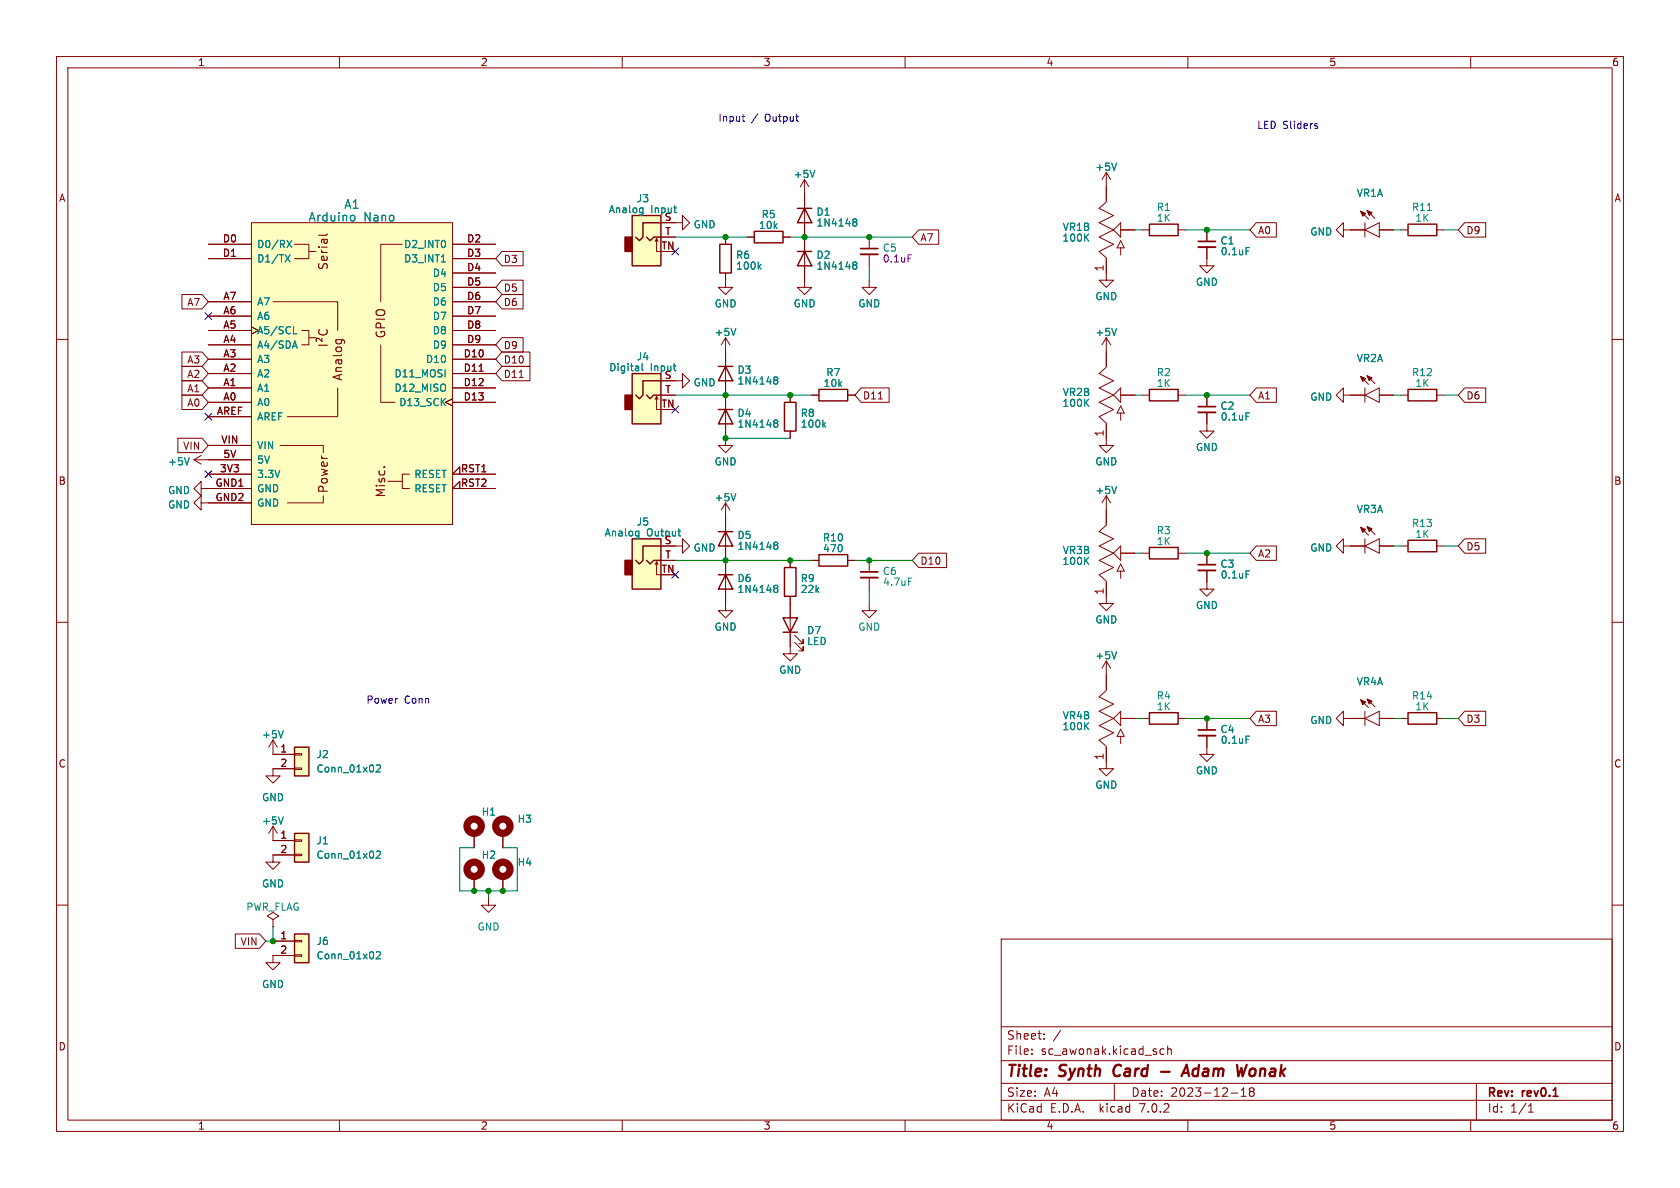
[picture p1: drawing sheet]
<svg xmlns="http://www.w3.org/2000/svg" width="297mm" height="210mm" viewBox="0 0 297 210" stroke-linecap="round" stroke-linejoin="round" font-family="sans-serif">
<g fill="none" stroke="#840000" stroke-width=".18">
<path d="M10 10h277v190h-277zM12 12h273v186h-273zM60 10v2M110 10v2M160 10v2M210 10v2M260 10v2M44.4 39.4h35.6v53.3h-35.6zM116.8 39.4h3.8v-1.3l1.3 1.3-1.3 1.2v-1.2M142.2 31.8v19h1.3l-1.3 1.3-1.2-1.3h1.2M142.2 31.8l-.7 1.2M142.2 31.8l.8 1.2"/>
<path d="M195.6 30.5v5.1M195.6 35.7l-1.3 1.1 2.5 1.3-2.5 1.3 2.5 1.2M195.6 30.5l-.8 1.3M195.6 30.5l.7 1.3M198.1 39.4v2.5l-1.3-1.3zM222.1 39.4h3.5v2.5h-3.5l-1.1-1.3zM240.5 37.3l1.4 1.4M241.3 39.4v2.5M241.7 37.2l1.4 1.4M258.9 39.4h3.8v2.5h-3.8l-1.1-1.3zM10 60h2M32.2 52.1h3.5l1.1 1.2-1.1 1.3h-3.5z"/>
<path d="M36.8 58.4h7.6M36.8 55.9h7.6M36.8 53.3h7.6M36.8 43.2h7.6M36.8 45.7h7.6M44.4 57.8l1.3 .6-1.3 .7M48.3 53.3h11.4v5.1M52.1 43.2h2.5v2.5h-2.5M53.3 58.4h1.3v2.6h-1.3M54.6 59.7h1.3M54.6 44.5h1.3M71.1 43.2h-3.8v10.1"/>
<path d="M80 58.4h7.6M80 55.9h7.6M80 53.3h7.6M80 43.2h7.6M80 45.7h7.6M80 48.3h7.6M80 50.8h7.6M88.7 59.7h3.8v2.5h-3.8l-1.1-1.2zM88.7 52.1h3.8v2.5h-3.8l-1.1-1.3zM88.7 44.4h3.8v2.6h-3.8l-1.1-1.3zM88.7 49.5h3.8v2.6h-3.8l-1.1-1.3zM115.8 42.7l.3-.5v2.3h.7"/>
<path d="M116.1 42.2l.2 .5M116.8 41.9h2.6M128.3 48.3v2.5h1.2l-1.2 1.3-1.3-1.3h1.3M128.3 59.7v19h1.2l-1.2 1.3-1.3-1.3h1.3M128.3 41.9v1.3M128.3 59.7l-.8 1.3M128.3 59.7l.7 1.3M132.1 41.9h1.2M138.4 41.9h1.3M153.7 49.5v1.3h1.2l-1.2 1.3-1.3-1.3h1.3M153.7 41.9v2M153.7 45v2"/>
<path d="M162.4 40.6h3.6v2.6h-3.6l-1.1-1.3zM195.6 45.7v3.8h1.2l-1.2 1.3-1.3-1.3h1.3M195.6 59.7v5.1M195.6 59.7l-.8 1.3M195.6 59.7l.7 1.3M196.8 40.6l-2.5 1.3 2.5 1.3-2.5 1.3 1.3 1.1M198.1 43.8v1.3M198.1 42.5l.7 1.3h-1.3zM198.1 40.6h2.6M201.9 40.6h1.3M208.3 40.6h1.2M213.4 43.7v3.3h1.2l-1.2 1.3-1.3-1.3h1.3"/>
<path d="M213.4 40.6v2.1M237.5 40.6v-1.2l-1.3 1.2 1.3 1.3v-1.3h3.8M241.3 40.6l2.5-1.2v2.5zM243.8 40.6h2.6M247.6 40.6h1.3M254 40.6h1.3M285 60h2M31.4 77.5h4.3l1.1 1.2-1.1 1.3h-4.3zM32.2 67.3h3.5l1.1 1.3-1.1 1.3h-3.5zM32.2 62.2h3.5l1.1 1.3-1.1 1.3h-3.5zM32.2 64.8h3.5l1.1 1.2-1.1 1.3h-3.5zM32.2 69.8h3.5l1.1 1.3-1.1 1.3h-3.5z"/>
<path d="M36.8 71.1h7.6M36.8 68.6h7.6M36.8 66h7.6M36.8 63.5h7.6M36.8 61h7.6M36.8 73.7h7.6M36.8 78.7h7.6M49.5 78.7h7.6v1.3M59.7 68.6v5.1h-8.9M67.3 61v10.1h2.5M80 70.5l-1.3 .6 1.3 .7M80 71.1h7.6"/>
<path d="M80 68.6h7.6M80 66h7.6M80 63.5h7.6M80 61h7.6M88.7 62.2h5v2.6h-5l-1.1-1.3zM88.7 64.8h5v2.5h-5l-1.1-1.3zM115.8 70.6l.3-.5v2.3h.7M116.1 70.1l.2 .5M116.8 67.3h3.8v-1.3l1.3 1.3-1.3 1.3v-1.3M116.8 69.9h2.6M139.7 69.9v1.2M139.7 76.2v1.3"/>
<path d="M143.5 69.9h1.3M149.9 69.9h1.2M152.2 68.6h5v2.5h-5l-1.1-1.2zM195.6 74.9v3.8h1.2l-1.2 1.3-1.3-1.3h1.3M195.6 64.9l-1.3 1.1 2.5 1.3-2.5 1.3 2.5 1.3M196.8 69.9l-2.5 1.2 2.5 1.3-2.5 1.3 1.3 1.1M198.1 69.9h2.6M198.1 68.6v2.5l-1.3-1.2zM198.1 73v1.3M198.1 71.8l.7 1.2h-1.3zM201.9 69.9h1.3M208.3 69.9h1.2"/>
<path d="M213.4 72.9v3.3h1.2l-1.2 1.3-1.3-1.3h1.3M213.4 69.9v2M222.1 68.6h3.5v2.5h-3.5l-1.1-1.2zM237.5 69.9v-1.3l-1.3 1.3 1.3 1.2v-1.2h3.8M240.5 66.5l1.4 1.4M241.3 68.6v2.5M241.3 69.9l2.5-1.3v2.5zM241.7 66.4l1.4 1.4M243.8 69.9h2.6M247.6 69.9h1.3M254 69.9h1.3M258.9 68.6h3.8v2.5h-3.8l-1.1-1.2z"/>
<path d="M34.3 81.3h10.1M34.3 81.3l1.3 .7M35.6 86.4v-1.3l-1.3 1.3 1.3 1.2v-1.2h8.8M35.6 88.9v-1.3l-1.3 1.3 1.3 1.3v-1.3h8.8M35.6 80.5l-1.3 .8M36.8 83.8h7.6M57.1 87.6v1.3h-6.3M68.6 85.1h2.5M72.4 83.8h-1.3v2.6h1.3M81.3 83.8v-1.2l-1.3 1.2h7.6M81.3 86.4v-1.3l-1.3 1.3h7.6M115.8 99.8l.3-.5v2.3h.7"/>
<path d="M116.1 99.3l.2 .5M116.8 96.5h3.8v-1.2l1.3 1.2-1.3 1.3v-1.3M116.8 99.1h2.6M128.3 88.9v19.1h1.2l-1.2 1.2-1.3-1.2h1.3M128.3 88.9l-.8 1.3M128.3 88.9l.7 1.3M139.7 99.1v1.2M143.5 99.1h1.3M149.9 99.1h1.2M153.7 99.1v2M162.4 97.8h4.9v2.5h-4.9l-1.1-1.2zM195.6 87.6v5.1"/>
<path d="M195.6 87.6l-.8 1.3M195.6 87.6l.7 1.3M195.6 92.8l-1.3 1.2 2.5 1.3-2.5 1.2 2.5 1.3M196.8 97.8l1.3-1.3v2.6zM196.8 97.8l-2.5 1.3 2.5 1.2-2.5 1.3 1.3 1.1M198.1 99.7l.7 1.3h-1.3zM198.1 97.8h2.6M201.9 97.8h1.3M208.3 97.8h1.2M213.4 97.8v2M222.1 96.5h3.5v2.6h-3.5l-1.1-1.3zM237.5 96.5v-1.2l-1.3 1.2 1.3 1.3v-1.3h3.8"/>
<path d="M240.5 93.2l1.4 1.4M241.3 95.3v2.5M241.3 96.5l2.5-1.2v2.5zM241.7 93.1l1.4 1.4M243.8 96.5h2.6M247.6 96.5h1.3M254 96.5h1.3M258.9 95.2h3.8v2.6h-3.8l-1.1-1.3zM10 110h2M139.7 105.4v10.2h1.3l-1.3 1.2-1.3-1.2h1.3M140.5 113.5l1.5 1.6v-.8v.8h-.8M140.5 112.3l1.5 1.5v-.8v.8h-.8"/>
<path d="M153.7 106.7v1.3h1.2l-1.2 1.2-1.3-1.2h1.3M153.7 102.1v2M195.6 102.9v3.8h1.2l-1.2 1.3-1.3-1.3h1.3M195.6 116.8l-.8 1.3M195.6 116.8v5.1M195.6 116.8l.7 1.3M198.1 101v1.2M213.4 100.8v3.3h1.2l-1.2 1.3-1.3-1.3h1.3M285 110h2M48.3 130.8v2.6h3.8M48.3 130.8l-.8 1.3M48.3 130.8l.7 1.3"/>
<path d="M52.1 135.8h1.2v.2h-1.2zM52.1 133.2h1.2v.3h-1.2zM52.1 135.9h-3.8v1.3h1.2l-1.2 1.2-1.3-1.2h1.3M195.6 132.1v3.8h1.2l-1.2 1.3-1.3-1.3h1.3M195.6 122l-1.3 1.2 2.5 1.3-2.5 1.2 2.5 1.3M196.8 127l-2.5 1.3 2.5 1.2-2.5 1.3 1.3 1.2M198.1 127h2.6M198.1 125.7v2.6l-1.3-1.3zM198.1 128.9l.7 1.3h-1.3zM198.1 130.2v1.2M201.9 127h1.3M208.3 127h1.2"/>
<path d="M213.4 130v3.4h1.2l-1.2 1.2-1.3-1.2h1.3M213.4 127v2M222.1 125.7h3.5v2.6h-3.5l-1.1-1.3zM237.5 127v-1.3l-1.3 1.3 1.3 1.3v-1.3h3.8M240.5 123.7l1.4 1.4M241.3 125.7v2.6M241.3 127l2.5-1.3v2.6zM241.7 123.6l1.4 1.4M243.8 127h2.6M247.6 127h1.3M254 127h1.3M258.9 125.7h3.8v2.6h-3.8l-1.1-1.3z"/>
<path d="M10 160h2M48.3 146.1l-.8 1.2M48.3 146.1v2.5h3.8M48.3 146.1l.7 1.2M52.1 151h1.2v.3h-1.2zM52.1 148.5h1.2v.2h-1.2zM52.1 151.1h-3.8v1.3h1.2l-1.2 1.3-1.3-1.3h1.3M83.8 147.3v2.6M83.8 154.9v2.6M86.4 158.8v1.2h1.2l-1.2 1.3-1.3-1.3h1.3M88.9 147.3v2.6M88.9 154.9v2.6"/>
<path d="M285 160h2M41.6 165.1h4.3l1.1 1.3-1.1 1.2h-4.3zM48.3 162.6l1-.7-1-.6-1.1 .6 1.1 .7v1.2M48.3 163.8h.1M48.3 166.4h3.8M52.1 168.8h1.2v.2h-1.2zM52.1 166.2h1.2v.3h-1.2zM52.1 168.9h-3.8v1.3h1.2l-1.2 1.3-1.3-1.3h1.3M177 166h108v32h-108zM60 198v2M110 198v2M160 198v2"/>
<path d="M177 194.5h108M177 191.5h108M177 187.5h108M177 181.5h108M182.4 186.3v.1M182.4 185.5v.1M184.6 183.6v.1M184.6 182.8v.1M197 191.5v3M205.8 185.5l-.4-.1-.3 .3v.4l.1 .2h.6M206.4 185.5l.2-.1 .4 .1 .1 .9M206.4 184.9v1.5"/>
<path d="M210 198v2M217.6 193.2h1.2M219.4 193.8h.9M219.4 192.7l.5-.4v1.5M221.1 192.9l-.2 .3v.5l.2 .1h.3l.3-.3-.1-.4-.2-.2M221.1 192.9l-.2-.2 .2-.4h.3l.3 .3-.3 .3M221.1 192.9h.3M260 198v2M261 191.5v6.5M270.2 196.6h.9M270.2 195.5l.4-.4v1.5"/>
</g>
<path d="M197 188.7l-.2 .7 .1 .4M205.3 189.5h1.5M208.9 190.2l.9-2 .4 2M209.1 189.7h1M220.4 188.2l-.7 2" fill="none" stroke="#840000" stroke-width=".4"/>
<g fill="#840000" stroke="#840000" stroke-width=".18">
<path d="M240.5 123.7l.9 .4-.5 .5z"/>
<path d="M241.7 123.6l.9 .4-.5 .5z"/>
<path d="M240.5 66.5l.9 .4-.5 .5z"/>
<path d="M241.7 66.4l.9 .4-.5 .5z"/>
<path d="M240.5 37.3l.9 .4-.5 .5z"/>
<path d="M241.7 37.2l.9 .4-.5 .5z"/>
<path d="M240.5 93.2l.9 .4-.5 .5z"/>
<path d="M241.7 93.1l.9 .4-.5 .5z"/>
</g>
<g fill="none" stroke="#840000" stroke-width=".25">
<path d="M111.8 38.1h5v8.9h-5zM116.8 39.4h-3.1v2.5l-.7 .6-.6-.6M141 36.8h2.5M142.2 36.8l1.3 2.6h-2.5zM203.2 39.6h5.1v2.1h-5.1zM248.9 39.6h5.1v2.1h-5.1zM114.3 41.9l.6 .6 .7-.6h1.2M127.3 43.2h2v5.1h-2zM133.3 40.9h5.1v2h-5.1zM141 44.5h2.5M142.2 44.5l1.3 2.5h-2.5zM111.8 66h5v8.9h-5z"/>
<path d="M114.3 69.9l.6 .6 .7-.6h1.2M116.8 67.3h-3.1v2.6l-.7 .6-.6-.6M127 64.8h2.5M127 72.4h2.5M128.3 64.8l1.2 2.5h-2.5zM128.3 72.4l1.2 2.5h-2.5zM138.7 71.1h2v5.1h-2zM144.8 68.8h5.1v2.1h-5.1zM203.2 68.8h5.1v2.1h-5.1zM248.9 68.8h5.1v2.1h-5.1zM111.8 95.3h5v8.8h-5zM114.3 99.1l.6 .6 .7-.6h1.2"/>
<path d="M116.8 96.5h-3.1v2.6l-.7 .6-.6-.6M127 94h2.5M128.3 94l1.2 2.5h-2.5zM144.8 98h5.1v2.1h-5.1zM203.2 96.8h5.1v2h-5.1zM248.9 95.5h5.1v2h-5.1zM127 101.6h2.5M128.3 101.6l1.2 2.5h-2.5zM138.4 109.2h2.6l-1.3 2.6zM138.4 111.8h2.6M138.7 100.3h2v5.1h-2zM52.1 132.1h2.5v5.1h-2.5z"/>
<path d="M203.2 126h5.1v2h-5.1zM248.9 126h5.1v2h-5.1zM52.1 147.3h2.5v5.1h-2.5zM52.1 165.1h2.5v5.1h-2.5z"/>
</g>
<g fill="none" stroke="#008484" stroke-width=".18">
<path d="M62.4 38.1l.3 .2v.5l-.3 .3M113.5 36.8h.2M113.7 36.8v1l-.2 .2M113.7 37.5l-.2 .1M119.1 36.8h.5M119.5 37.6h.1M144.1 30.1l-.5 1.3M151 38.7l.4 .1 .1 .1-.3 .3M151 39.2h.2M151.2 39.2l.2 .2 .1 .3-.1 .2-.4 .1M197.4 28.8l-.4 1.3M50.4 45l.9 1.3"/>
<path d="M50.7 42.5l.9 1.3M51.3 45l-.9 1.3M51.6 42.5l-.9 1.3M51.9 59h.6M78 46.3h.8M130.1 58l-.4 1.3M134.2 47.1l.3 .5M134.5 46.7l-.4 .5M151 46.3h.2l.3 .3-.3 .3M151 46.9h.2M151.2 46.9l.3 .2v.2l-.1 .2-.4 .1M197.4 58l-.4 1.3"/>
<path d="M220.3 43.8h.6M51.8 61.2h.6M52.1 60.3l.4 1.2M113.5 64.3v1.1l.2 .1M119 64.7h.5M119.4 65.5h.1M137 66.6h.3l.2 .3-.2 .3M137 74.3h.3l.2 .2-.2 .3M137 67.2h.3M137 74.8h.3M137.3 67.2l.2 .2v.3l-.1 .1-.4 .1M137.3 74.8l.2 .2v.3l-.1 .2h-.4"/>
<path d="M145.6 75l.4 .5M146 74.7l-.5 .5M220.3 73h.6M33.5 80.9l-.5 1.3M112.8 93.9l.1 .1M112.9 93.9v1l-.1 .2M112.9 94.7h-.1M119.8 93.9h.5M120.1 94.7h.2M130.1 87.3l-.4 1.2M137 95.8h.3l.2 .3-.2 .3M137 96.4h.3"/>
<path d="M137.3 96.4l.2 .2v.3l-.1 .2h-.4M197.4 86l-.4 1.3M137 103.5h.3l.2 .2-.2 .3M137 104h.3M137.3 104l.2 .3v.2l-.1 .2h-.4M160.6 102.2h.6M197.4 115.2l-.4 1.3M220.3 100.9h.6M50.1 129.2l-.4 1.2M66.5 135.3l.5-.1 .3 .4-.8 .9h.8M220.3 130.1h.6M50.1 144.4l-.4 1.3"/>
<path d="M66.5 150.6l.5-.2 .3 .4-.8 .9h.8M66.5 168.3l.5-.1 .3 .4-.8 .9h.8"/>
</g>
<g fill="none" stroke="#840000" stroke-width="1.3">
<circle cx="83.8" cy="153.7" r="1.27"/>
<circle cx="83.8" cy="146" r="1.27"/>
<circle cx="88.9" cy="153.7" r="1.27"/>
<circle cx="88.9" cy="146" r="1.27"/>
</g>
<path d="M152.1 45h3.1M211.8 43.7h3.1M211.8 72.9h3.1M152.1 102.1h3.1M211.8 100.8h3.1M211.8 130h3.1" fill="none" stroke="#840000" stroke-width=".33"/>
<path d="M152.1 43.9h3.1M211.8 42.7h3.1M211.8 71.9h3.1M211.8 99.8h3.1M152.1 101.1h3.1M211.8 129h3.1" fill="none" stroke="#840000" stroke-width=".3"/>
<path d="M160.5 45.1h.6" fill="none" stroke="#840084" stroke-width=".18"/>
<g fill="#ffffc2" stroke="#ffffc2" stroke-width=".18">
<path d="M111.8 38.1h5v8.9h-5z"/>
<path d="M111.8 66h5v8.9h-5z"/>
<path d="M44.4 39.4h35.6v53.3h-35.6z"/>
<path d="M52.1 165.1h2.5v5.1h-2.5z"/>
<path d="M52.1 147.3h2.5v5.1h-2.5z"/>
<path d="M52.1 132.1h2.5v5.1h-2.5z"/>
<path d="M111.8 95.3h5v8.8h-5z"/>
</g>
<g fill="#840000" stroke="#840000" stroke-width=".25">
<path d="M110.5 41.9h1.3v2.6h-1.3z"/>
<path d="M110.5 69.9h1.3v2.5h-1.3z"/>
<path d="M110.5 99.1h1.3v2.5h-1.3z"/>
</g>
<path d="M56.5 58.3a.61 .61 0 0 0 0 .7 .61 .61 0 0 0 .7 .2 .57 .57 0 0 0 .6-.3 .57 .57 0 0 0-.1-.6M56.9 59.8v.6l-.5-.5a.31 .31 0 0 0-.5 .1l.1 .4M57.9 41.4l-.3 .2h-1.3M56.3 61h1.6M59.4 60.1h1.2l.2 .1M59.5 60.1l-.1 .1M60.3 60.1l.1 .1M67.9 82.6h.1" fill="none" stroke="#840000" stroke-width=".19"/>
<path d="M131.2 20.6h.5M131.4 21.4h.3M232.6 22.3h.3l.1 .2-.2 .2h-.3M232.6 21.9h.3" fill="none" stroke="#0000c2" stroke-width=".18"/>
<g fill="none" stroke="#008400" stroke-width=".18">
<path d="M119.4 41.9h12.7M139.7 41.9h21.6M153.7 47v2.5M200.7 40.6h1.2M209.5 40.6h11.5M246.4 40.6h1.2M255.3 40.6h2.5M119.4 69.9h24.1M128.3 77.5h11.4M200.7 69.9h1.2M209.5 69.9h11.5M246.4 69.9h1.2"/>
<path d="M255.3 69.9h2.5M119.4 99.1h24.1M151.1 99.1h10.2M200.7 97.8h1.2M209.5 97.8h11.5M246.4 96.5h1.2M255.3 96.5h2.5M153.7 104.1v2.6M200.7 127h1.2M209.5 127h11.5M246.4 127h1.2M255.3 127h2.5"/>
<path d="M83.8 149.9h-2.5v7.6h10.1v-7.6h-2.5M86.4 157.5v1.3M48.3 163.8v2.6h-1.3"/>
</g>
<path d="M36.2 55.3l1.2 1.2M37.4 55.3l-1.2 1.2M118.8 43.8l1.2 1.3M120 43.8l-1.2 1.3M36.2 73.1l1.2 1.2M37.4 73.1l-1.2 1.2M118.8 71.8l1.2 1.2M120 71.8l-1.2 1.2M36.2 83.2l1.2 1.2M37.4 83.2l-1.2 1.2M118.8 101l1.2 1.2M120 101l-1.2 1.2" fill="none" stroke="#000084" stroke-width=".18"/>
<g fill="#008400" stroke="#008400" stroke-width=".18">
<circle cx="153.7" cy="41.9" r=".46"/>
<circle cx="128.3" cy="41.9" r=".46"/>
<circle cx="139.7" cy="69.9" r=".46"/>
<circle cx="128.3" cy="69.9" r=".46"/>
<circle cx="142.2" cy="41.9" r=".46"/>
<circle cx="48.3" cy="166.4" r=".46"/>
<circle cx="86.4" cy="157.5" r=".46"/>
<circle cx="83.8" cy="157.5" r=".46"/>
<circle cx="88.9" cy="157.5" r=".46"/>
<circle cx="213.4" cy="69.9" r=".46"/>
<circle cx="213.4" cy="40.6" r=".46"/>
<circle cx="213.4" cy="97.8" r=".46"/>
<circle cx="213.4" cy="127" r=".46"/>
<circle cx="139.7" cy="99.1" r=".46"/>
<circle cx="128.3" cy="99.1" r=".46"/>
<circle cx="153.7" cy="99.1" r=".46"/>
<circle cx="128.3" cy="77.5" r=".46"/>
</g>
<g font-size="2.8" fill="#840000">
<text x="178" y="190.8">Title:</text>
<text x="187.4" y="190.8">Synth</text>
<text x="197.6" y="190.8">Card</text>
<text x="211.1" y="190.8">Adam</text>
<text x="221.2" y="190.8">Wonak</text>
</g>
<g font-size="2.1" fill="#008484">
<text x="54.5" y="39.3">Arduino</text>
<text x="60.8" y="37.1">A1</text>
<text x="64.2" y="39.3">Nano</text>
</g>
<g font-size="2.1" fill="#840000">
<text x="58.1" y="47.8" transform="rotate(-90 58.1 47.8)">Serial</text>
<text x="68.3" y="59.9" transform="rotate(-90 68.3 59.9)">GPIO</text>
<text x="60.7" y="67.4" transform="rotate(-90 60.7 67.4)">Analog</text>
<text x="58.1" y="87.3" transform="rotate(-90 58.1 87.3)">Power</text>
<text x="68.3" y="88" transform="rotate(-90 68.3 88)">Misc.</text>
<text x="178" y="183.9">Sheet:</text>
<text x="186.2" y="183.9">/</text>
<text x="178" y="186.6">File:</text>
<text x="184" y="186.6">sc_awonak.kicad_sch</text>
<text x="178" y="196.8">KiCad</text>
<text x="178" y="194">Size:</text>
<text x="184.6" y="194">A4</text>
<text x="185.7" y="196.8">E.D.A.</text>
<text x="194.4" y="196.8">kicad</text>
<text x="200" y="194">Date:</text>
<text x="201.5" y="196.8">7.0.2</text>
<text x="206.9" y="194">2023-12-18</text>
<text x="263" y="194.2">Rev:</text>
<text x="263" y="196.8">Id:</text>
<text x="267" y="196.8">1/1</text>
<text x="269.2" y="194.2">rev0.1</text>
</g>
<g font-size="2" fill="#840000">
<text x="195.3" y="48.1" transform="rotate(-90 195.3 48.1)">1</text>
<text x="195.3" y="77.3" transform="rotate(-90 195.3 77.3)">1</text>
<text x="195.3" y="105.3" transform="rotate(-90 195.3 105.3)">1</text>
<text x="195.3" y="134.5" transform="rotate(-90 195.3 134.5)">1</text>
</g>
<g font-size="1.8" fill="#840000">
<text x="35" y="11.8">1</text>
<text x="85" y="11.8">2</text>
<text x="135" y="11.8">3</text>
<text x="185" y="11.8">4</text>
<text x="235" y="11.8">5</text>
<text x="285" y="11.8">6</text>
<text x="10.4" y="35.8">A</text>
<text x="285.4" y="35.8">A</text>
<text x="117.4" y="39.1">S</text>
<text x="117.6" y="41.7">T</text>
<text x="222.4" y="41.6">A0</text>
<text x="259.2" y="41.6">D9</text>
<text x="39.3" y="42.9">D0</text>
<text x="39.3" y="45.5">D1</text>
<text x="82.5" y="42.9">D2</text>
<text x="82.5" y="45.5">D3</text>
<text x="89.1" y="46.6">D3</text>
<text x="116.9" y="44.2">TN</text>
<text x="162.7" y="42.8">A7</text>
<text x="39.4" y="53.1">A7</text>
<text x="82.5" y="48">D4</text>
<text x="82.5" y="50.5">D5</text>
<text x="82.5" y="53.1">D6</text>
<text x="89.1" y="51.7">D5</text>
<text x="33" y="54.3">A7</text>
<text x="39.4" y="58.2">A5</text>
<text x="39.4" y="55.6">A6</text>
<text x="82.5" y="55.6">D7</text>
<text x="82.5" y="58.2">D8</text>
<text x="89.1" y="54.3">D6</text>
<text x="33" y="64.4">A3</text>
<text x="39.4" y="65.8">A2</text>
<text x="39.4" y="63.2">A3</text>
<text x="39.4" y="60.7">A4</text>
<text x="81.9" y="63.2">D10</text>
<text x="81.9" y="65.8">D11</text>
<text x="82.5" y="60.7">D9</text>
<text x="89.1" y="61.9">D9</text>
<text x="89.1" y="64.4">D10</text>
<text x="33" y="69.5">A1</text>
<text x="33" y="67">A2</text>
<text x="39.4" y="70.9">A0</text>
<text x="39.4" y="68.3">A1</text>
<text x="81.9" y="68.3">D12</text>
<text x="81.9" y="70.9">D13</text>
<text x="89.1" y="67">D11</text>
<text x="117.4" y="67.1">S</text>
<text x="117.6" y="69.6">T</text>
<text x="152.6" y="70.8">D11</text>
<text x="222.4" y="70.8">A1</text>
<text x="259.2" y="70.8">D6</text>
<text x="33" y="72">A0</text>
<text x="38.3" y="73.4">AREF</text>
<text x="116.9" y="72.1">TN</text>
<text x="32.3" y="79.7">VIN</text>
<text x="38.8" y="83.6">3V3</text>
<text x="39.1" y="78.5">VIN</text>
<text x="39.4" y="81">5V</text>
<text x="81.4" y="83.6">RST1</text>
<text x="10.3" y="85.8">B</text>
<text x="38" y="86.1">GND1</text>
<text x="38" y="88.6">GND2</text>
<text x="81.4" y="86.1">RST2</text>
<text x="285.3" y="85.8">B</text>
<text x="116.9" y="101.3">TN</text>
<text x="117.4" y="96.3">S</text>
<text x="117.6" y="98.8">T</text>
<text x="162.7" y="100">D10</text>
<text x="222.4" y="98.7">A2</text>
<text x="259.2" y="97.4">D5</text>
<text x="222.4" y="127.9">A3</text>
<text x="259.2" y="127.9">D3</text>
<text x="10.3" y="135.8">C</text>
<text x="49.5" y="133.1">1</text>
<text x="49.5" y="135.6">2</text>
<text x="285.3" y="135.8">C</text>
<text x="49.5" y="148.3">1</text>
<text x="49.5" y="150.9">2</text>
<text x="42.4" y="167.3">VIN</text>
<text x="49.5" y="166.1">1</text>
<text x="49.5" y="168.7">2</text>
<text x="10.3" y="185.8">D</text>
<text x="285.3" y="185.8">D</text>
<text x="35" y="199.8">1</text>
<text x="85" y="199.8">2</text>
<text x="135" y="199.8">3</text>
<text x="185" y="199.8">4</text>
<text x="235" y="199.8">5</text>
<text x="285" y="199.8">6</text>
</g>
<g font-size="1.8" fill="#0000c2">
<text x="127" y="21.6">Input</text>
<text x="132.9" y="21.6">/</text>
<text x="135.3" y="21.6">Output</text>
<text x="222.2" y="22.9">LED Sliders</text>
<text x="64.8" y="124.5">Power</text>
<text x="71.5" y="124.5">Conn</text>
</g>
<g font-size="1.8" fill="#008484">
<text x="112.5" y="35.9">J3</text>
<text x="140.2" y="31.6">+5V</text>
<text x="193.6" y="30.3">+5V</text>
<text x="239.8" y="34.9">VR1A</text>
<text x="107.6" y="37.8">Analog</text>
<text x="115" y="37.8">Input</text>
<text x="122.6" y="40.5">GND</text>
<text x="134.1" y="40.6">10k</text>
<text x="134.6" y="38.7">R5</text>
<text x="144.3" y="38.3">D1</text>
<text x="144.3" y="40.2">1N4148</text>
<text x="187.8" y="40.9">VR1B</text>
<text x="204.4" y="37.4">R1</text>
<text x="204.4" y="39.4">1K</text>
<text x="231.6" y="41.8">GND</text>
<text x="249.6" y="37.4">R11</text>
<text x="250.2" y="39.4">1K</text>
<text x="45.5" y="44">D0/RX</text>
<text x="45.5" y="46.5">D1/TX</text>
<text x="71.3" y="44">D2_INT0</text>
<text x="71.3" y="46.5">D3_INT1</text>
<text x="130.1" y="45.9">R6</text>
<text x="130.1" y="47.8">100k</text>
<text x="144.3" y="45.9">D2</text>
<text x="144.3" y="47.8">1N4148</text>
<text x="187.8" y="42.9">100K</text>
<text x="215.7" y="43.4">C1</text>
<text x="215.7" y="45.3">0.1uF</text>
<text x="76.4" y="49.1">D4</text>
<text x="76.4" y="51.6">D5</text>
<text x="193.6" y="53.2">GND</text>
<text x="211.4" y="50.7">GND</text>
<text x="45.5" y="59.2">A5/SCL</text>
<text x="45.5" y="56.7">A6</text>
<text x="45.5" y="54.2">A7</text>
<text x="76.4" y="54.2">D6</text>
<text x="76.4" y="56.7">D7</text>
<text x="76.4" y="59.2">D8</text>
<text x="126.3" y="54.5">GND</text>
<text x="126.3" y="59.6">+5V</text>
<text x="140.2" y="54.5">GND</text>
<text x="151.7" y="54.5">GND</text>
<text x="193.6" y="59.6">+5V</text>
<text x="45.5" y="64.3">A3</text>
<text x="45.5" y="61.8">A4/SDA</text>
<text x="75.2" y="64.3">D10</text>
<text x="76.4" y="61.8">D9</text>
<text x="107.6" y="65.8">Digital</text>
<text x="112.5" y="63.9">J4</text>
<text x="114.9" y="65.8">Input</text>
<text x="239.8" y="64.2">VR2A</text>
<text x="45.5" y="71.9">A0</text>
<text x="45.5" y="69.4">A1</text>
<text x="45.5" y="66.9">A2</text>
<text x="69.6" y="66.9">D11_MOSI</text>
<text x="69.6" y="69.4">D12_MISO</text>
<text x="70.5" y="71.9">D13_SCK</text>
<text x="122.6" y="68.5">GND</text>
<text x="130.3" y="66.2">D3</text>
<text x="130.3" y="68.1">1N4148</text>
<text x="145.5" y="68.6">10k</text>
<text x="146" y="66.6">R7</text>
<text x="187.8" y="70.2">VR2B</text>
<text x="204.4" y="66.6">R2</text>
<text x="204.4" y="68.6">1K</text>
<text x="231.6" y="71">GND</text>
<text x="249.6" y="66.6">R12</text>
<text x="250.2" y="68.6">1K</text>
<text x="45.5" y="74.5">AREF</text>
<text x="130.3" y="73.8">D4</text>
<text x="130.3" y="75.8">1N4148</text>
<text x="141.5" y="73.8">R8</text>
<text x="141.5" y="75.8">100k</text>
<text x="187.8" y="72.1">100K</text>
<text x="215.7" y="72.6">C2</text>
<text x="215.7" y="74.5">0.1uF</text>
<text x="29.6" y="82.4">+5V</text>
<text x="45.5" y="82.1">5V</text>
<text x="45.5" y="79.6">VIN</text>
<text x="126.3" y="82.4">GND</text>
<text x="193.6" y="82.4">GND</text>
<text x="211.4" y="79.9">GND</text>
<text x="29.6" y="87.5">GND</text>
<text x="45.5" y="84.6">3.3V</text>
<text x="45.5" y="87.2">GND</text>
<text x="45.5" y="89.7">GND</text>
<text x="73.1" y="84.6">RESET</text>
<text x="73.1" y="87.2">RESET</text>
<text x="126.3" y="88.8">+5V</text>
<text x="193.6" y="87.5">+5V</text>
<text x="29.6" y="90">GND</text>
<text x="106.8" y="95">Analog</text>
<text x="112.5" y="93.1">J5</text>
<text x="114.3" y="95">Output</text>
<text x="130.3" y="95.4">D5</text>
<text x="145.4" y="95.9">R10</text>
<text x="204.4" y="94.6">R3</text>
<text x="239.8" y="90.8">VR3A</text>
<text x="249.6" y="93.3">R13</text>
<text x="250.2" y="95.2">1K</text>
<text x="122.6" y="97.7">GND</text>
<text x="130.3" y="97.4">1N4148</text>
<text x="145.4" y="97.8">470</text>
<text x="156" y="101.8">C6</text>
<text x="187.8" y="100">100K</text>
<text x="187.8" y="98.1">VR3B</text>
<text x="204.4" y="96.5">1K</text>
<text x="215.7" y="100.5">C3</text>
<text x="231.6" y="97.7">GND</text>
<text x="130.3" y="103.1">D6</text>
<text x="130.3" y="105">1N4148</text>
<text x="141.5" y="103.1">R9</text>
<text x="141.5" y="105">22k</text>
<text x="156.1" y="103.7">4.7uF</text>
<text x="211.4" y="107.8">GND</text>
<text x="215.7" y="102.4">0.1uF</text>
<text x="126.3" y="111.6">GND</text>
<text x="142.6" y="112.3">D7</text>
<text x="151.7" y="111.6">GND</text>
<text x="193.6" y="110.4">GND</text>
<text x="137.7" y="119.3">GND</text>
<text x="142.6" y="114.2">LED</text>
<text x="193.6" y="116.7">+5V</text>
<text x="204.4" y="123.8">R4</text>
<text x="204.4" y="125.7">1K</text>
<text x="239.8" y="121.3">VR4A</text>
<text x="249.6" y="123.8">R14</text>
<text x="250.2" y="125.7">1K</text>
<text x="46.3" y="130.7">+5V</text>
<text x="187.8" y="129.2">100K</text>
<text x="187.8" y="127.3">VR4B</text>
<text x="215.7" y="129.7">C4</text>
<text x="215.7" y="131.6">0.1uF</text>
<text x="231.6" y="128.1">GND</text>
<text x="55.9" y="134.2">J2</text>
<text x="55.9" y="136.7">Conn_01x02</text>
<text x="211.4" y="137">GND</text>
<text x="46.3" y="141.8">GND</text>
<text x="193.6" y="139.6">GND</text>
<text x="46.3" y="145.9">+5V</text>
<text x="55.9" y="149.4">J1</text>
<text x="85.1" y="144.3">H1</text>
<text x="91.4" y="145.6">H3</text>
<text x="55.9" y="152">Conn_01x02</text>
<text x="85.1" y="152">H2</text>
<text x="91.4" y="153.2">H4</text>
<text x="43.5" y="161.2">PWR_FLAG</text>
<text x="46.3" y="157">GND</text>
<text x="55.9" y="167.2">J6</text>
<text x="84.4" y="164.7">GND</text>
<text x="55.9" y="169.7">Conn_01x02</text>
<text x="46.3" y="174.8">GND</text>
</g>
<g font-size="1.8" fill="#840084">
<text x="156" y="44.6">C5</text>
<text x="156" y="46.6">0.1uF</text>
</g>
</svg>
